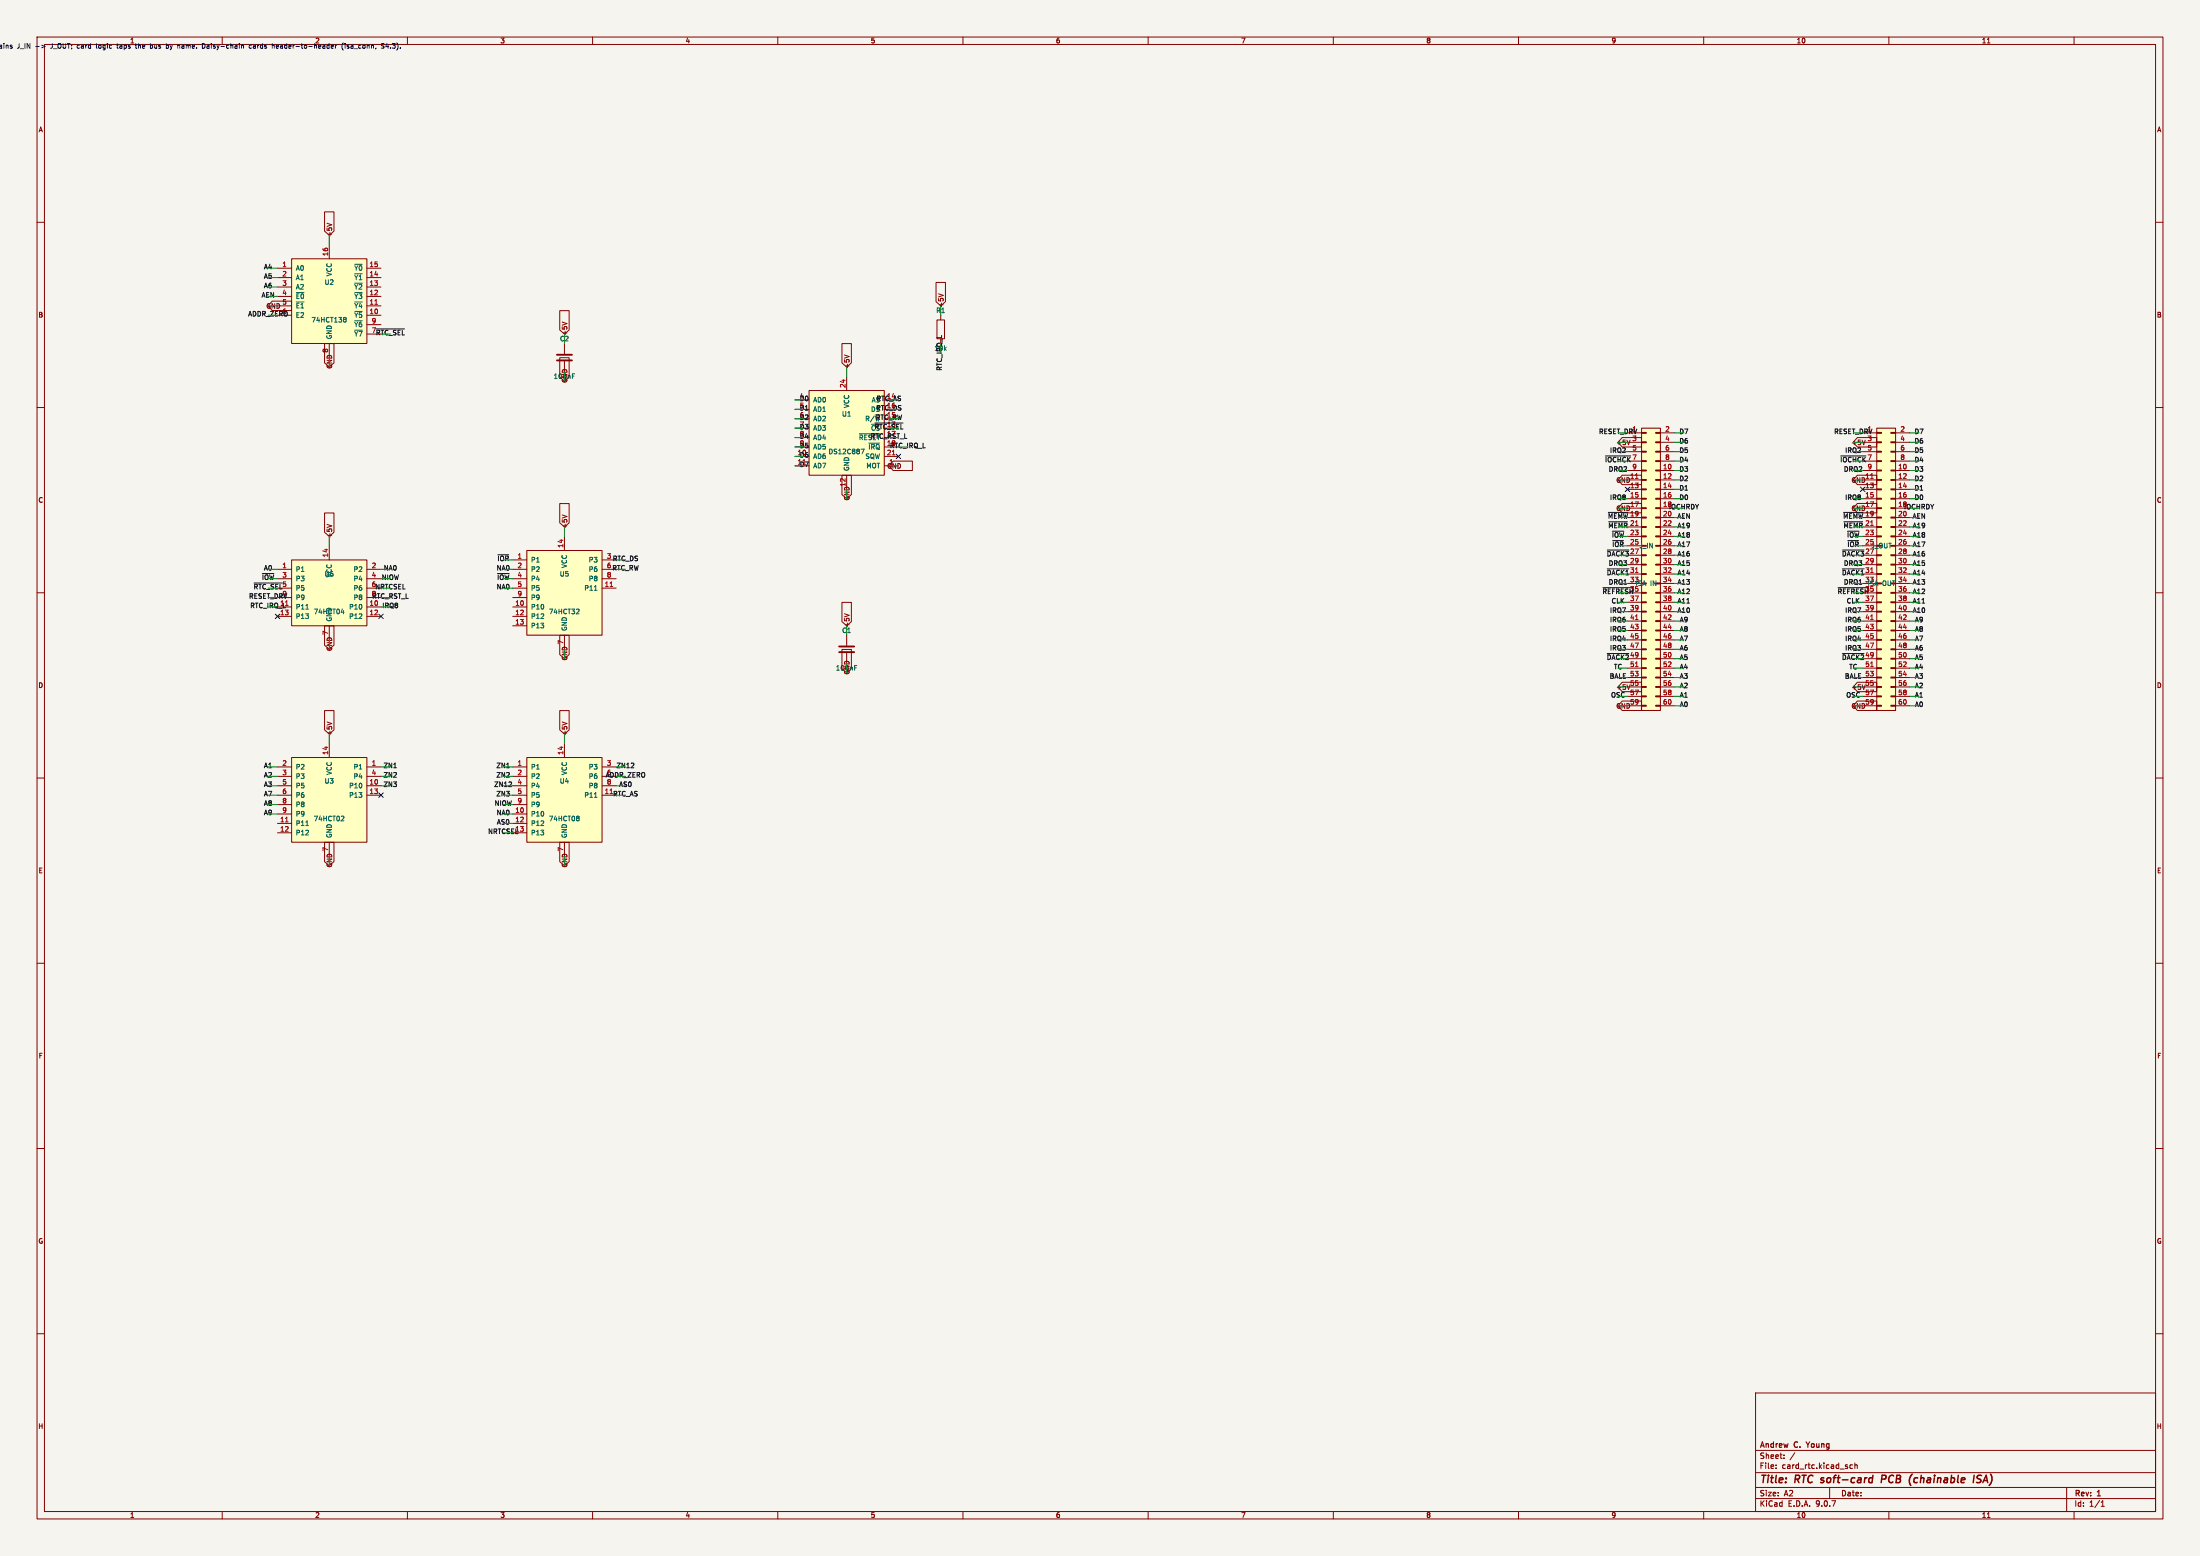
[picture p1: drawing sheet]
<svg xmlns="http://www.w3.org/2000/svg" width="594mm" height="420mm" viewBox="0 0 594 420" stroke-linecap="round" stroke-linejoin="round" font-family="sans-serif">
<path d="M0 0h594v420h-594z" fill="#f5f4ef" stroke="#f5f4ef" stroke-width=".27"/>
<g fill="none" stroke="#840000" stroke-width=".27">
<path d="M10 10h574v400h-574zM12 12h570v396h-570zM60 10v2M110 10v2M160 10v2M210 10v2M260 10v2M310 10v2M360 10v2M410 10v2M460 10v2M510 10v2"/>
<path d="M536.6 11.6h.7M560 10v2M10 60h2M582 60h2M152.4 92.7v2.8M152.4 97.5v2.8M253 86.4h2v5h-2zM254 85.1v1.3M10 110h2M582 110h2M10 160h2M228.6 171.5v2.7"/>
<path d="M228.6 176.3v2.8M582 160h2M10 210h2M582 210h2M10 260h2M582 260h2M10 310h2M582 310h2M10 360h2M474 376h108v32h-108zM582 360h2M474 397.5h108"/>
<path d="M474 391.5h108M479.5 396.2v.2M479.5 395.4v.2M481.7 393.5v.2M481.7 392.7v.2M484.6 392.1l-1.3 1.9M500.2 395.4h-.5l-.2 .3 .1 .6h.6M500.8 395.5l.6-.1 .1 1M500.8 394.9v1.5M60 408v2M110 408v2M160 408v2"/>
<path d="M210 408v2M260 408v2M310 408v2M360 408v2M410 408v2M460 408v2M474 404.5h108M474 401.5h108M494 401.5v3M510 408v2M536.6 409.6h.7M558 401.5v6.5"/>
<path d="M560 408v2M567.3 406.6h.9M567.3 405.5l.4-.4v1.5"/>
</g>
<path d="M505.7 398.2l-.3 2M508.9 398.2h-.7l-.3 2M509 399.1l-1 .1M517.2 398.9l-.4 .3-.1 .6 .2 .3 .5 .1M533 398.2l-.2 2M535 398.3l-.7-.1-.3 .2-.1 .6 .8 .3 .1 .5-.4 .4-.8-.1" fill="none" stroke="#840000" stroke-width=".4"/>
<path d="M487.6 389.2l.5 .8" fill="none" stroke="#840000" stroke-width=".3"/>
<path d="M150.4 95.8h4M150.4 97.3h4M226.6 174.5h4M226.6 176h4" fill="none" stroke="#840000" stroke-width=".51"/>
<path d="M154.5 101.5h.5M154.5 100.9h.7M230.7 179.6h.7M230.7 180.3h.5" fill="none" stroke="#006464" stroke-width=".27"/>
<path d="M142.2 148.6h20.4v22.9h-20.4z" fill="#ffffc2"/>
<g fill="none" stroke="#840000" stroke-width=".27">
<path d="M138.4 151.1h3.8M138.4 153.7h3.8M138.4 156.2h3.8M138.4 158.8h3.8M142.2 148.6h20.4v22.9h-20.4zM152.4 144.8v3.8M162.6 151.1h3.8M162.6 153.7h3.8M162.6 156.2h3.8M162.6 158.8h3.8M138.4 161.3h3.8M138.4 163.8h3.8"/>
<path d="M138.4 166.4h3.8M138.4 168.9h3.8M152.4 171.5v3.8"/>
</g>
<path d="M160.5 159.3h.7M156.1 164.4l.3 .3-.1 .3-.7 .7h.8" fill="none" stroke="#006464" stroke-width=".27"/>
<path d="M164.7 158.3h.7" fill="none" stroke="#a90000" stroke-width=".27"/>
<path d="M78.7 151.1h20.4v17.8h-20.4z" fill="#ffffc2"/>
<g fill="none" stroke="#840000" stroke-width=".27">
<path d="M74.9 153.7h3.8M74.9 156.2h3.8M74.9 158.8h3.8M78.7 151.1h20.4v17.8h-20.4zM88.9 147.3v3.8M99.1 153.7h3.8M99.1 156.2h3.8M99.1 158.8h3.8M74.9 161.3h3.8M74.9 163.8h3.8M74.9 166.4h3.8M88.9 168.9v3.8"/>
<path d="M99.1 161.3h3.8M99.1 163.8h3.8M99.1 166.4h3.8"/>
</g>
<path d="M82.6 164.4h.7M92.1 165.3h.8M92.7 164.8v.9" fill="none" stroke="#006464" stroke-width=".27"/>
<path d="M77.1 163.4h.7" fill="none" stroke="#a90000" stroke-width=".27"/>
<path d="M78.7 204.5h20.4v22.8h-20.4z" fill="#ffffc2"/>
<g fill="none" stroke="#840000" stroke-width=".27">
<path d="M74.9 207h3.8M74.9 209.6h3.8M74.9 212.1h3.8M74.9 214.6h3.8M74.9 217.2h3.8M74.9 219.7h3.8M78.7 204.5h20.4v22.8h-20.4zM88.9 200.7v3.8M99.1 207h3.8M99.1 209.6h3.8M99.1 212.1h3.8M99.1 214.6h3.8"/>
<path d="M74.9 222.3h3.8M74.9 224.8h3.8M88.9 227.3v3.8"/>
</g>
<path d="M82.6 222.8h.7M92.6 220.3l.3 .2-.1 .3-.7 .8h.8" fill="none" stroke="#006464" stroke-width=".27"/>
<path d="M77.1 221.8h.7" fill="none" stroke="#a90000" stroke-width=".27"/>
<path d="M443.2 115.6h5.1v76.2h-5.1z" fill="#ffffc2"/>
<g fill="none" stroke="#840000" stroke-width=".27">
<path d="M439.4 116.8h3.8M439.4 119.4h3.8M443.2 115.6h5.1v76.2h-5.1zM443.2 116.7h1.3v.3h-1.3zM443.2 119.3h1.3v.2h-1.3zM447 116.7h1.3v.3h-1.3zM447 119.3h1.3v.2h-1.3zM448.3 116.8h3.8M448.3 119.4h3.8M439.4 121.9h3.8M439.4 124.5h3.8M439.4 127h3.8"/>
<path d="M439.4 129.5h3.8M439.4 132.1h3.8M439.4 134.6h3.8M439.4 137.2h3.8M439.4 139.7h3.8M443.2 121.8h1.3v.2h-1.3zM443.2 124.3h1.3v.3h-1.3zM443.2 126.9h1.3v.2h-1.3zM443.2 129.4h1.3v.3h-1.3zM443.2 132h1.3v.2h-1.3zM443.2 134.5h1.3v.2h-1.3zM443.2 137h1.3v.3h-1.3z"/>
<path d="M443.2 139.6h1.3v.2h-1.3zM447 121.8h1.3v.2h-1.3zM447 124.3h1.3v.3h-1.3zM447 126.9h1.3v.2h-1.3zM447 129.4h1.3v.3h-1.3zM447 132h1.3v.2h-1.3zM447 134.5h1.3v.2h-1.3zM447 137h1.3v.3h-1.3zM447 139.6h1.3v.2h-1.3zM448.3 121.9h3.8M448.3 124.5h3.8M448.3 127h3.8"/>
<path d="M448.3 129.5h3.8M448.3 132.1h3.8M448.3 134.6h3.8M448.3 137.2h3.8M448.3 139.7h3.8M439.4 142.2h3.8M439.4 144.8h3.8M439.4 147.3h3.8M439.4 149.9h3.8M439.4 152.4h3.8M439.4 154.9h3.8M439.4 157.5h3.8"/>
<path d="M443.2 142.1h1.3v.3h-1.3zM443.2 144.7h1.3v.2h-1.3zM443.2 149.7h1.3v.3h-1.3zM443.2 152.3h1.3v.2h-1.3zM443.2 154.8h1.3v.3h-1.3zM443.2 159.9h1.3v.2h-1.3zM447 142.1h1.3v.3h-1.3zM447 144.7h1.3v.2h-1.3zM447 147.2h1.3v.2h-1.3zM447 149.7h1.3v.3h-1.3zM447 152.3h1.3v.2h-1.3zM447 154.8h1.3v.3h-1.3z"/>
<path d="M447 157.4h1.3v.2h-1.3zM447 159.9h1.3v.2h-1.3zM448.3 142.2h3.8M448.3 144.8h3.8M448.3 147.3h3.8M448.3 149.9h3.8M448.3 152.4h3.8M448.3 154.9h3.8M448.3 157.5h3.8M439.4 160h3.8M439.4 162.6h3.8M439.4 165.1h3.8"/>
<path d="M439.4 167.6h3.8M439.4 170.2h3.8M439.4 172.7h3.8M439.4 175.3h3.8M439.4 177.8h3.8M443.2 162.4h1.3v.3h-1.3zM443.2 165h1.3v.2h-1.3zM443.2 167.5h1.3v.3h-1.3zM443.2 170.1h1.3v.2h-1.3zM443.2 172.6h1.3v.2h-1.3zM443.2 175.1h1.3v.3h-1.3zM443.2 177.7h1.3v.2h-1.3z"/>
<path d="M447 162.4h1.3v.3h-1.3zM447 165h1.3v.2h-1.3zM447 167.5h1.3v.3h-1.3zM447 170.1h1.3v.2h-1.3zM447 172.6h1.3v.2h-1.3zM447 175.1h1.3v.3h-1.3zM447 177.7h1.3v.2h-1.3zM448.3 160h3.8M448.3 162.6h3.8M448.3 165.1h3.8M448.3 167.6h3.8M448.3 170.2h3.8"/>
<path d="M448.3 172.7h3.8M448.3 175.3h3.8M448.3 177.8h3.8M439.4 180.3h3.8M439.4 182.9h3.8M439.4 185.4h3.8M439.4 188h3.8M439.4 190.5h3.8M443.2 180.2h1.3v.3h-1.3zM443.2 182.8h1.3v.2h-1.3zM443.2 185.3h1.3v.2h-1.3zM443.2 187.8h1.3v.3h-1.3z"/>
<path d="M443.2 190.4h1.3v.2h-1.3zM447 180.2h1.3v.3h-1.3zM447 182.8h1.3v.2h-1.3zM447 185.3h1.3v.2h-1.3zM447 187.8h1.3v.3h-1.3zM447 190.4h1.3v.2h-1.3zM448.3 180.3h3.8M448.3 182.9h3.8M448.3 185.4h3.8M448.3 188h3.8M448.3 190.5h3.8"/>
</g>
<path d="M441.6 129.1h.7M441.6 141.8h.7M441.6 167.2h.7M441.6 179.9h.7" fill="none" stroke="#a90000" stroke-width=".27"/>
<path d="M142.2 204.5h20.4v22.8h-20.4z" fill="#ffffc2"/>
<g fill="none" stroke="#840000" stroke-width=".27">
<path d="M138.4 207h3.8M138.4 209.6h3.8M138.4 212.1h3.8M138.4 214.6h3.8M138.4 217.2h3.8M138.4 219.7h3.8M142.2 204.5h20.4v22.8h-20.4zM152.4 200.7v3.8M162.6 207h3.8M162.6 209.6h3.8M162.6 212.1h3.8M162.6 214.6h3.8"/>
<path d="M138.4 222.3h3.8M138.4 224.8h3.8M152.4 227.3v3.8"/>
</g>
<path d="M160.5 215.2h.7M156.1 220.3l.3 .2-.3 .3 .3 .5-.3 .3" fill="none" stroke="#006464" stroke-width=".27"/>
<path d="M164.7 214.2h.7" fill="none" stroke="#a90000" stroke-width=".27"/>
<path d="M506.7 115.6h5.1v76.2h-5.1z" fill="#ffffc2"/>
<g fill="none" stroke="#840000" stroke-width=".27">
<path d="M502.9 116.8h3.8M502.9 119.4h3.8M506.7 115.6h5.1v76.2h-5.1zM506.7 116.7h1.3v.3h-1.3zM506.7 119.3h1.3v.2h-1.3zM510.5 116.7h1.3v.3h-1.3zM510.5 119.3h1.3v.2h-1.3zM511.8 116.8h3.8M511.8 119.4h3.8M502.9 121.9h3.8M502.9 124.5h3.8M502.9 127h3.8"/>
<path d="M502.9 129.5h3.8M502.9 132.1h3.8M502.9 134.6h3.8M502.9 137.2h3.8M502.9 139.7h3.8M506.7 121.8h1.3v.2h-1.3zM506.7 124.3h1.3v.3h-1.3zM506.7 126.9h1.3v.2h-1.3zM506.7 129.4h1.3v.3h-1.3zM506.7 132h1.3v.2h-1.3zM506.7 134.5h1.3v.2h-1.3zM506.7 137h1.3v.3h-1.3z"/>
<path d="M506.7 139.6h1.3v.2h-1.3zM510.5 121.8h1.3v.2h-1.3zM510.5 124.3h1.3v.3h-1.3zM510.5 126.9h1.3v.2h-1.3zM510.5 129.4h1.3v.3h-1.3zM510.5 132h1.3v.2h-1.3zM510.5 134.5h1.3v.2h-1.3zM510.5 137h1.3v.3h-1.3zM510.5 139.6h1.3v.2h-1.3zM511.8 121.9h3.8M511.8 124.5h3.8M511.8 127h3.8"/>
<path d="M511.8 129.5h3.8M511.8 132.1h3.8M511.8 134.6h3.8M511.8 137.2h3.8M511.8 139.7h3.8M502.9 142.2h3.8M502.9 144.8h3.8M502.9 147.3h3.8M502.9 149.9h3.8M502.9 152.4h3.8M502.9 154.9h3.8M502.9 157.5h3.8"/>
<path d="M506.7 142.1h1.3v.3h-1.3zM506.7 144.7h1.3v.2h-1.3zM506.7 149.7h1.3v.3h-1.3zM506.7 152.3h1.3v.2h-1.3zM506.7 154.8h1.3v.3h-1.3zM506.7 157.4h1.3v.2h-1.3zM506.7 159.9h1.3v.2h-1.3zM510.5 142.1h1.3v.3h-1.3zM510.5 144.7h1.3v.2h-1.3zM510.5 147.2h1.3v.2h-1.3zM510.5 149.7h1.3v.3h-1.3zM510.5 152.3h1.3v.2h-1.3z"/>
<path d="M510.5 154.8h1.3v.3h-1.3zM510.5 159.9h1.3v.2h-1.3zM511.8 142.2h3.8M511.8 144.8h3.8M511.8 147.3h3.8M511.8 149.9h3.8M511.8 152.4h3.8M511.8 154.9h3.8M511.8 157.5h3.8M502.9 160h3.8M502.9 162.6h3.8M502.9 165.1h3.8"/>
<path d="M502.9 167.6h3.8M502.9 170.2h3.8M502.9 172.7h3.8M502.9 175.3h3.8M502.9 177.8h3.8M506.7 162.4h1.3v.3h-1.3zM506.7 165h1.3v.2h-1.3zM506.7 167.5h1.3v.3h-1.3zM506.7 170.1h1.3v.2h-1.3zM506.7 172.6h1.3v.2h-1.3zM506.7 175.1h1.3v.3h-1.3zM506.7 177.7h1.3v.2h-1.3z"/>
<path d="M510.5 162.4h1.3v.3h-1.3zM510.5 165h1.3v.2h-1.3zM510.5 167.5h1.3v.3h-1.3zM510.5 170.1h1.3v.2h-1.3zM510.5 172.6h1.3v.2h-1.3zM510.5 175.1h1.3v.3h-1.3zM510.5 177.7h1.3v.2h-1.3zM511.8 160h3.8M511.8 162.6h3.8M511.8 165.1h3.8M511.8 167.6h3.8M511.8 170.2h3.8"/>
<path d="M511.8 172.7h3.8M511.8 175.3h3.8M511.8 177.8h3.8M502.9 180.3h3.8M502.9 182.9h3.8M502.9 185.4h3.8M502.9 188h3.8M502.9 190.5h3.8M506.7 180.2h1.3v.3h-1.3zM506.7 182.8h1.3v.2h-1.3zM506.7 185.3h1.3v.2h-1.3zM506.7 187.8h1.3v.3h-1.3z"/>
<path d="M506.7 190.4h1.3v.2h-1.3zM510.5 180.2h1.3v.3h-1.3zM510.5 182.8h1.3v.2h-1.3zM510.5 185.3h1.3v.2h-1.3zM510.5 187.8h1.3v.3h-1.3zM510.5 190.4h1.3v.2h-1.3zM511.8 180.3h3.8M511.8 182.9h3.8M511.8 185.4h3.8M511.8 188h3.8M511.8 190.5h3.8"/>
</g>
<path d="M505.1 129.1h.7M505.1 141.8h.7M505.1 167.2h.7M505.1 179.9h.7" fill="none" stroke="#a90000" stroke-width=".27"/>
<path d="M218.4 105.4h20.4v22.9h-20.4z" fill="#ffffc2"/>
<g fill="none" stroke="#840000" stroke-width=".27">
<path d="M214.6 108h3.8M214.6 110.5h3.8M214.6 113h3.8M214.6 115.6h3.8M214.6 118.1h3.8M218.4 105.4h20.4v22.9h-20.4zM228.6 101.6v3.8M238.8 108h3.8M238.8 110.5h3.8M238.8 113h3.8M238.8 115.6h3.8M238.8 118.1h3.8"/>
<path d="M214.6 120.7h3.8M214.6 123.2h3.8M214.6 125.7h3.8M228.6 128.3v3.8M238.8 120.7h3.8M238.8 123.2h3.8M238.8 125.7h3.8"/>
</g>
<path d="M232 117.1h5.5M234.6 119.6h2.9M232.5 121.2h.8l-.5 1.3" fill="none" stroke="#006464" stroke-width=".27"/>
<path d="M240.9 122.8h.7" fill="none" stroke="#a90000" stroke-width=".27"/>
<path d="M78.7 69.9h20.4v22.8h-20.4z" fill="#ffffc2"/>
<g fill="none" stroke="#840000" stroke-width=".27">
<path d="M87.6 57.2h2.6v5.2l-1.3 1.1-1.3-1.1zM74.9 72.4h3.8M74.9 74.9h3.8M74.9 77.5h3.8M78.7 69.9h20.4v22.8h-20.4zM88.3 60.3l1.3 .4M88.9 66v3.9M99.1 72.4h3.8M99.1 74.9h3.8M99.1 77.5h3.8M252.7 76.2h2.6v5.2l-1.3 1.2-1.3-1.2zM253.4 79.3l1.3 .4"/>
<path d="M73.5 81.3h5.2v2.5h-5.2l-1.1-1.2zM74.9 80h3.8M74.9 82.6h3.8M74.9 85.1h3.8M87.6 92.7h2.6v5.2l-1.3 1.2-1.3-1.2zM88.9 92.7v3.8M99.1 80h3.8M99.1 82.6h3.8M99.1 85.1h3.8M99.1 87.6h3.8M99.1 90.2h3.8M151.1 96.6h2.6v5.2l-1.3 1.1-1.3-1.1z"/>
<path d="M151.1 83.9h2.6v5.2l-1.3 1.1-1.3-1.1zM151.8 86.9l1.3 .5M227.3 92.7h2.6v5.2l-1.3 1.2-1.3-1.2zM228 95.8l1.3 .4M438 118.1h5.2v2.6h-5.2l-1.1-1.3zM440.1 118.8l-.4 1.3M501.5 118.1h5.2v2.6h-5.2l-1.1-1.3zM503.6 118.8l-.4 1.3M87.6 138.5h2.6v5.2l-1.3 1.1-1.3-1.1zM151.1 135.9h2.6v5.2l-1.3 1.1-1.3-1.1zM151.8 139l1.3 .4M227.3 128.3h2.6v5.2l-1.3 1.1-1.3-1.1z"/>
<path d="M241.1 124.5h5.2v2.5h-5.2l-1.1-1.3zM438 128.3h5.2v2.5h-5.2l-1.1-1.3zM438 135.9h5.2v2.5h-5.2l-1.1-1.2zM501.5 135.9h5.2v2.5h-5.2l-1.1-1.2zM501.5 128.3h5.2v2.5h-5.2l-1.1-1.3zM88.3 141.5l1.3 .5M87.6 168.9h2.6v5.2l-1.3 1.2-1.3-1.2zM151.1 171.5h2.6v5.2l-1.3 1.1-1.3-1.1zM227.3 162.6h2.6v5.2l-1.3 1.1-1.3-1.1zM227.3 175.3h2.6v5.2l-1.3 1.1-1.3-1.1zM228 165.7l1.3 .4M87.6 191.8h2.6v5.2l-1.3 1.1-1.3-1.1z"/>
<path d="M88.3 194.9l1.3 .4M151.1 191.8h2.6v5.2l-1.3 1.1-1.3-1.1zM151.8 194.9l1.3 .4M438 184.1h5.2v2.6h-5.2l-1.1-1.3zM438 189.2h5.2v2.6h-5.2l-1.1-1.3zM440.1 184.8l-.4 1.3M501.5 189.2h5.2v2.6h-5.2l-1.1-1.3zM501.5 184.1h5.2v2.6h-5.2l-1.1-1.3zM503.6 184.8l-.4 1.3M87.6 227.4h2.6v5.2l-1.3 1.1-1.3-1.1zM151.1 227.4h2.6v5.2l-1.3 1.1-1.3-1.1z"/>
</g>
<path d="M80 79h2.1M95.8 71.3h2M93 85.7l.5 .2-.3 .3M93 86.2h.2M93.2 86.2l.3 .5-.5 .2" fill="none" stroke="#006464" stroke-width=".27"/>
<path d="M101.2 82.1h.7" fill="none" stroke="#a90000" stroke-width=".27"/>
<g fill="none" stroke="#0f0f0f" stroke-width=".27">
<path d="M101.6 88.8h7.6M236.2 114.2h7.6M433.5 123.1h6.8M434.3 138.3h5.2M497 123.1h6.8M497.8 138.3h5.2M68.6 157.4h7.6M70.8 154.8h3.2M134.3 154.8h3.2M134.4 149.7h3M432.8 158.6h8.2M434 148.5h5.8"/>
<path d="M434 153.5h5.8M434.3 140.8h5.1M435.3 143.4h3.1M435.4 145.9h3M496.3 158.6h8.2M497.5 148.5h5.8M497.5 153.5h5.8M497.8 140.8h5.1M498.8 143.4h3.1M498.9 145.9h3M434 176.4h5.8M497.5 176.4h5.8"/>
</g>
<g fill="none" stroke="#009600" stroke-width=".27">
<path d="M72.4 77.5h2.5M72.4 74.9h2.5M72.4 72.4h2.5M88.9 63.5v2.5M72.4 80h2.5M152.4 90.2v2.5M228.6 99.1v2.5M254 82.6v2.5M214.6 113h2.6M214.6 110.5h2.6M214.6 115.6h2.6M214.6 118.1h2.6"/>
<path d="M214.6 108h2.6M452.1 119.4h2.6M452.1 116.8h2.6M515.6 119.4h2.6M515.6 116.8h2.6M214.6 120.7h2.6M214.6 123.2h2.6M214.6 125.7h2.6M436.9 134.6h2.5M436.9 121.9h2.5M452.1 127h2.6M452.1 134.6h2.6"/>
<path d="M452.1 121.9h2.6M452.1 139.7h2.6M452.1 132.1h2.6M452.1 129.5h2.6M452.1 124.5h2.6M500.4 134.6h2.5M500.4 121.9h2.5M515.6 127h2.6M515.6 134.6h2.6M515.6 121.9h2.6M515.6 139.7h2.6M515.6 132.1h2.6"/>
<path d="M515.6 129.5h2.6M515.6 124.5h2.6M72.4 153.7h2.5M88.9 144.8v2.5M102.9 153.7h2.5M135.9 153.7h2.5M135.9 158.8h2.5M152.4 142.2v2.6M452.1 142.2h2.6M452.1 144.8h2.6M452.1 157.5h2.6M452.1 154.9h2.6"/>
<path d="M452.1 152.4h2.6M452.1 149.9h2.6M452.1 147.3h2.6M515.6 142.2h2.6M515.6 144.8h2.6M515.6 157.5h2.6M515.6 154.9h2.6M515.6 152.4h2.6M515.6 149.9h2.6M515.6 147.3h2.6M228.6 168.9v2.6M436.9 175.3h2.5"/>
<path d="M436.9 172.7h2.5M436.9 170.2h2.5M436.9 167.6h2.5M436.9 165.1h2.5M436.9 162.6h2.5M452.1 175.3h2.6M452.1 172.7h2.6M452.1 170.2h2.6M452.1 167.6h2.6M452.1 165.1h2.6M452.1 162.6h2.6M452.1 160h2.6"/>
<path d="M452.1 177.8h2.6M500.4 175.3h2.5M500.4 172.7h2.5M500.4 170.2h2.5M500.4 167.6h2.5M500.4 165.1h2.5M500.4 162.6h2.5M515.6 175.3h2.6M515.6 172.7h2.6M515.6 170.2h2.6M515.6 167.6h2.6M515.6 165.1h2.6"/>
<path d="M515.6 162.6h2.6M515.6 160h2.6M515.6 177.8h2.6M88.9 198.1v2.6M152.4 198.1v2.6M436.9 180.3h2.5M436.9 188h2.5M452.1 180.3h2.6M452.1 188h2.6M452.1 190.5h2.6M452.1 182.9h2.6M452.1 185.4h2.6"/>
<path d="M500.4 180.3h2.5M500.4 188h2.5M515.6 180.3h2.6M515.6 188h2.6M515.6 190.5h2.6M515.6 182.9h2.6M515.6 185.4h2.6M72.4 219.7h2.5M72.4 217.2h2.5M72.4 214.6h2.5M72.4 207h2.5M72.4 209.6h2.5"/>
<path d="M72.4 212.1h2.5M135.9 219.7h2.5M135.9 214.6h2.5M135.9 207h2.5M135.9 209.6h2.5M135.9 212.1h2.5M166.4 212.1h2.5M135.9 222.3h2.5"/>
</g>
<path d="M242 122.6l1.2 1.2M243.2 122.6l-1.2 1.2M438.8 131.5l1.2 1.2M440 131.5l-1.2 1.2M502.3 131.5l1.2 1.2M503.5 131.5l-1.2 1.2M74.3 165.8l1.2 1.2M75.5 165.8l-1.2 1.2M102.3 165.8l1.2 1.2M103.5 165.8l-1.2 1.2M102.3 214l1.2 1.2M103.5 214l-1.2 1.2" fill="none" stroke="#000084" stroke-width=".27"/>
<g fill="none" stroke="#0000c2" stroke-width=".27">
<path d="M5.1 12.8l-.4 .2M9.6 12.5h1M14.1 11.8v1l-.5 .2M27.2 12.2h-.3l-.3 .2 .1 .5 .5 .1M31.5 12.2h.5M31.8 13h.2M32.4 12.2h.3l.2 .2M32.9 12.5l-.6 .2 .2 .3h.4M37.4 12.3l.5-.1v.8M37.4 11.8v1.2M41.8 12.2v.8l.5-.1M42.3 12.2v.8"/>
<path d="M46.5 12.2l-.3 .8M55.9 13h.6M55.9 12.2h.5l.1 .8M56.5 12.5l-.6 .1M57.1 11.8v.1M67.9 12.2h-.4l-.2 .2 .1 .6h.5M68.4 12.2h.5l.1 .8M69 12.5l-.6 .2 .1 .3h.5M69.6 12.2v.8M69.9 12.2l-.3 .2M75.7 12.2h.4l.2 .2M76.3 12.5l-.6 .2 .2 .3h.4"/>
<path d="M92.7 11.6a1.46 1.46 0 0 0 0 1.9M93.2 11.8v.1M93.2 12.2v.8M94.2 12.2l-.5 .2 .5 .3v.3h-.5M94.8 12.2h.5M95.3 12.5l-.6 .2 .2 .3h.4M104.5 11.7l-.3 .9h.8M104.8 12.2v.8M105.4 12.9v.1M105.9 12.9l.6 .1M105.9 11.8h.8"/>
</g>
<g font-size="2.8" fill="#840000">
<text x="475" y="400.9">Title:</text>
<text x="484.7" y="400.9">RTC soft-card</text>
<text x="509.6" y="400.9">PCB</text>
<text x="517.9" y="400.9">(chainable</text>
<text x="536.1" y="400.9">ISA)</text>
</g>
<g font-size="2.1" fill="#840000">
<text x="475" y="394">Sheet:</text>
<text x="475" y="391.2">Andrew</text>
<text x="484.5" y="391.2">C.</text>
<text x="488.5" y="391.2">Young</text>
<text x="475" y="396.7">File:</text>
<text x="481.1" y="396.7">card_rtc.kicad_sch</text>
<text x="475" y="406.9">KiCad</text>
<text x="475" y="404.1">Size:</text>
<text x="481.7" y="404.1">A2</text>
<text x="482.7" y="406.9">E.D.A.</text>
<text x="490.3" y="406.9">9.0.7</text>
<text x="497" y="404.1">Date:</text>
<text x="560" y="404.3">Rev:</text>
<text x="560" y="406.9">Id:</text>
<text x="564.1" y="406.9">1/1</text>
<text x="566.4" y="404.3">1</text>
</g>
<g font-size="1.8" fill="#0000c2">
<text x="35" y="11.9">1</text>
<text x="85" y="11.9">2</text>
<text x="-.8" y="13.3">hains</text>
<text x="5.6" y="13.3">J_IN</text>
<text x="10.7" y="13.3">-&gt;</text>
<text x="15" y="13.3">J_OUT;</text>
<text x="22.3" y="13.3">card</text>
<text x="27.7" y="13.3">logic</text>
<text x="33.5" y="13.3">taps</text>
<text x="38.7" y="13.3">the</text>
<text x="42.8" y="13.3">bus</text>
<text x="47.3" y="13.3">by</text>
<text x="50.6" y="13.3">name.</text>
<text x="57.5" y="13.3">Daisy-chain</text>
<text x="70.4" y="13.3">cards</text>
<text x="76.8" y="13.3">header-to-header</text>
<text x="95.8" y="13.3">(isa_conn,</text>
<text x="106.7" y="13.3">S4.3).</text>
</g>
<g font-size="1.8" fill="#840000">
<text x="135" y="11.9">3</text>
<text x="185" y="11.9">4</text>
<text x="235" y="11.9">5</text>
<text x="285" y="11.9">6</text>
<text x="335" y="11.9">7</text>
<text x="385" y="11.9">8</text>
<text x="435" y="11.9">9</text>
<text x="485" y="11.9">10</text>
<text x="535" y="11.9">11</text>
<text x="10.3" y="35.9">A</text>
<text x="582.3" y="35.9">A</text>
<text x="89.9" y="64.1" transform="rotate(-90 89.9 64.1)">+5V</text>
<text x="255" y="83.2" transform="rotate(-90 255 83.2)">+5V</text>
<text x="10.3" y="85.9">B</text>
<text x="582.3" y="85.9">B</text>
<text x="153.4" y="90.8" transform="rotate(-90 153.4 90.8)">+5V</text>
<text x="229.6" y="99.7" transform="rotate(-90 229.6 99.7)">+5V</text>
<text x="240" y="125.5">1</text>
<text x="228.3" y="131.5" transform="rotate(-90 228.3 131.5)">12</text>
<text x="440" y="129.3">11</text>
<text x="440" y="131.8">13</text>
<text x="503.5" y="129.3">11</text>
<text x="503.5" y="131.8">13</text>
<text x="10.3" y="135.9">C</text>
<text x="440" y="136.9">17</text>
<text x="503.5" y="136.9">17</text>
<text x="582.3" y="135.9">C</text>
<text x="153.4" y="142.8" transform="rotate(-90 153.4 142.8)">+5V</text>
<text x="440" y="139.4">19</text>
<text x="503.5" y="139.4">19</text>
<text x="89.9" y="145.4" transform="rotate(-90 89.9 145.4)">+5V</text>
<text x="229.6" y="169.5" transform="rotate(-90 229.6 169.5)">+5V</text>
<text x="10.3" y="185.9">D</text>
<text x="582.3" y="185.9">D</text>
<text x="440" y="190.2">59</text>
<text x="503.5" y="190.2">59</text>
<text x="89.9" y="198.7" transform="rotate(-90 89.9 198.7)">+5V</text>
<text x="153.4" y="198.7" transform="rotate(-90 153.4 198.7)">+5V</text>
<text x="10.3" y="235.9">E</text>
<text x="582.3" y="235.9">E</text>
<text x="10.3" y="285.9">F</text>
<text x="582.3" y="285.9">F</text>
<text x="10.3" y="335.9">G</text>
<text x="582.3" y="335.9">G</text>
<text x="10.2" y="385.9">H</text>
<text x="582.2" y="385.9">H</text>
<text x="35" y="409.9">1</text>
<text x="85" y="409.9">2</text>
<text x="135" y="409.9">3</text>
<text x="185" y="409.9">4</text>
<text x="235" y="409.9">5</text>
<text x="285" y="409.9">6</text>
<text x="335" y="409.9">7</text>
<text x="385" y="409.9">8</text>
<text x="435" y="409.9">9</text>
<text x="485" y="409.9">10</text>
<text x="535" y="409.9">11</text>
</g>
<g font-size="1.8" fill="#a90000">
<text x="88.6" y="69.3" transform="rotate(-90 88.6 69.3)">16</text>
<text x="76.1" y="72.1">1</text>
<text x="76.1" y="74.7">2</text>
<text x="76.1" y="77.2">3</text>
<text x="99.7" y="72.1">15</text>
<text x="99.7" y="74.7">14</text>
<text x="99.7" y="77.2">13</text>
<text x="76.1" y="79.8">4</text>
<text x="76.1" y="82.3">5</text>
<text x="99.7" y="79.8">12</text>
<text x="99.7" y="82.3">11</text>
<text x="99.7" y="84.8">10</text>
<text x="100.3" y="87.4">9</text>
<text x="88.6" y="95.3" transform="rotate(-90 88.6 95.3)">8</text>
<text x="228.3" y="104.8" transform="rotate(-90 228.3 104.8)">24</text>
<text x="440.6" y="119.1">3</text>
<text x="449.5" y="116.6">2</text>
<text x="449.5" y="119.1">4</text>
<text x="504.1" y="119.1">3</text>
<text x="513" y="116.6">2</text>
<text x="513" y="119.1">4</text>
<text x="239.4" y="122.9">21</text>
<text x="440.6" y="121.7">5</text>
<text x="440.6" y="124.2">7</text>
<text x="449.5" y="121.7">6</text>
<text x="449.5" y="124.2">8</text>
<text x="504.1" y="121.7">5</text>
<text x="504.1" y="124.2">7</text>
<text x="513" y="121.7">6</text>
<text x="513" y="124.2">8</text>
<text x="440.6" y="126.7">9</text>
<text x="448.9" y="126.7">10</text>
<text x="448.9" y="129.3">12</text>
<text x="448.9" y="131.8">14</text>
<text x="504.1" y="126.7">9</text>
<text x="512.4" y="126.7">10</text>
<text x="512.4" y="129.3">12</text>
<text x="512.4" y="131.8">14</text>
<text x="440" y="134.4">15</text>
<text x="448.9" y="134.4">16</text>
<text x="503.5" y="134.4">15</text>
<text x="512.4" y="134.4">16</text>
<text x="440" y="142">21</text>
<text x="448.9" y="139.4">20</text>
<text x="448.9" y="142">22</text>
<text x="503.5" y="142">21</text>
<text x="512.4" y="139.4">20</text>
<text x="512.4" y="142">22</text>
<text x="152.1" y="148" transform="rotate(-90 152.1 148)">14</text>
<text x="440" y="144.5">23</text>
<text x="440" y="147.1">25</text>
<text x="448.9" y="144.5">24</text>
<text x="448.9" y="147.1">26</text>
<text x="448.9" y="149.6">28</text>
<text x="503.5" y="144.5">23</text>
<text x="512.4" y="144.5">24</text>
<text x="512.4" y="147.1">26</text>
<text x="512.4" y="149.6">28</text>
<text x="76.1" y="153.4">1</text>
<text x="76.1" y="156">3</text>
<text x="88.6" y="150.5" transform="rotate(-90 88.6 150.5)">14</text>
<text x="100.3" y="153.4">2</text>
<text x="100.3" y="156">4</text>
<text x="139.6" y="150.9">1</text>
<text x="139.6" y="153.4">2</text>
<text x="139.6" y="156">4</text>
<text x="163.8" y="150.9">3</text>
<text x="163.8" y="153.4">6</text>
<text x="163.8" y="156">8</text>
<text x="440" y="152.1">29</text>
<text x="440" y="154.7">31</text>
<text x="448.9" y="152.1">30</text>
<text x="448.9" y="154.7">32</text>
<text x="503.5" y="152.1">29</text>
<text x="503.5" y="154.7">31</text>
<text x="512.4" y="152.1">30</text>
<text x="512.4" y="154.7">32</text>
<text x="139.6" y="158.5">5</text>
<text x="139.6" y="161">9</text>
<text x="163.2" y="158.5">11</text>
<text x="448.9" y="157.2">34</text>
<text x="448.9" y="159.8">36</text>
<text x="512.4" y="157.2">34</text>
<text x="512.4" y="159.8">36</text>
<text x="75.5" y="166.1">13</text>
<text x="99.7" y="163.6">10</text>
<text x="99.7" y="166.1">12</text>
<text x="139" y="163.6">10</text>
<text x="139" y="166.1">12</text>
<text x="440" y="162.3">37</text>
<text x="440" y="164.8">39</text>
<text x="440" y="167.4">41</text>
<text x="448.9" y="162.3">38</text>
<text x="448.9" y="164.8">40</text>
<text x="448.9" y="167.4">42</text>
<text x="503.5" y="162.3">37</text>
<text x="503.5" y="164.8">39</text>
<text x="503.5" y="167.4">41</text>
<text x="512.4" y="162.3">38</text>
<text x="512.4" y="164.8">40</text>
<text x="512.4" y="167.4">42</text>
<text x="88.6" y="171.5" transform="rotate(-90 88.6 171.5)">7</text>
<text x="139" y="168.7">13</text>
<text x="440" y="169.9">43</text>
<text x="440" y="172.5">45</text>
<text x="448.9" y="169.9">44</text>
<text x="448.9" y="172.5">46</text>
<text x="503.5" y="169.9">43</text>
<text x="503.5" y="172.5">45</text>
<text x="512.4" y="169.9">44</text>
<text x="512.4" y="172.5">46</text>
<text x="152.1" y="174.1" transform="rotate(-90 152.1 174.1)">7</text>
<text x="440" y="175">47</text>
<text x="448.9" y="175">48</text>
<text x="448.9" y="177.5">50</text>
<text x="503.5" y="175">47</text>
<text x="512.4" y="175">48</text>
<text x="512.4" y="177.5">50</text>
<text x="440" y="180.1">51</text>
<text x="440" y="182.6">53</text>
<text x="440" y="185.2">55</text>
<text x="448.9" y="180.1">52</text>
<text x="448.9" y="182.6">54</text>
<text x="448.9" y="185.2">56</text>
<text x="503.5" y="180.1">51</text>
<text x="503.5" y="182.6">53</text>
<text x="503.5" y="185.2">55</text>
<text x="512.4" y="180.1">52</text>
<text x="512.4" y="182.6">54</text>
<text x="512.4" y="185.2">56</text>
<text x="440" y="187.7">57</text>
<text x="448.9" y="187.7">58</text>
<text x="448.9" y="190.2">60</text>
<text x="503.5" y="187.7">57</text>
<text x="512.4" y="187.7">58</text>
<text x="512.4" y="190.2">60</text>
<text x="88.6" y="203.9" transform="rotate(-90 88.6 203.9)">14</text>
<text x="152.1" y="203.9" transform="rotate(-90 152.1 203.9)">14</text>
<text x="76.1" y="206.8">2</text>
<text x="76.1" y="209.3">3</text>
<text x="100.3" y="206.8">1</text>
<text x="100.3" y="209.3">4</text>
<text x="139.6" y="206.8">1</text>
<text x="139.6" y="209.3">2</text>
<text x="163.8" y="206.8">3</text>
<text x="76.1" y="211.8">5</text>
<text x="76.1" y="214.4">6</text>
<text x="99.7" y="211.8">10</text>
<text x="99.7" y="214.4">13</text>
<text x="139.6" y="211.8">4</text>
<text x="139.6" y="214.4">5</text>
<text x="163.2" y="214.4">11</text>
<text x="163.8" y="211.8">8</text>
<text x="75.5" y="222">11</text>
<text x="76.1" y="216.9">8</text>
<text x="76.1" y="219.5">9</text>
<text x="139" y="219.5">10</text>
<text x="139" y="222">12</text>
<text x="139.6" y="216.9">9</text>
<text x="75.5" y="224.5">12</text>
<text x="88.6" y="229.9" transform="rotate(-90 88.6 229.9)">7</text>
<text x="152.1" y="229.9" transform="rotate(-90 152.1 229.9)">7</text>
</g>
<g font-size="1.8" fill="#0f0f0f">
<text x="71.1" y="72.9">A4</text>
<text x="71.1" y="75.4">A5</text>
<text x="71.1" y="78">A6</text>
<text x="70.5" y="80.5">AEN</text>
<text x="76.1" y="84.8">6</text>
<text x="100.3" y="89.9">7</text>
<text x="252.2" y="94.8">10k</text>
<text x="215.8" y="107.7">4</text>
<text x="239.4" y="107.7">14</text>
<text x="215.8" y="110.2">5</text>
<text x="215.8" y="112.8">6</text>
<text x="215.8" y="111">D1</text>
<text x="215.8" y="108.5">D0</text>
<text x="215.8" y="113.5">D2</text>
<text x="233.5" y="113.9">R/~{W}</text>
<text x="235.1" y="111.4">DS</text>
<text x="235.2" y="108.8">AS</text>
<text x="239.4" y="110.2">16</text>
<text x="239.4" y="112.8">15</text>
<text x="215.8" y="115.3">7</text>
<text x="215.8" y="117.9">8</text>
<text x="215.8" y="116.1">D3</text>
<text x="215.8" y="118.6">D4</text>
<text x="231.8" y="119">~{RESET}</text>
<text x="235.1" y="116.4">~{CS}</text>
<text x="239.4" y="115.3">13</text>
<text x="239.4" y="117.9">17</text>
<text x="440.6" y="116.6">1</text>
<text x="453.3" y="119.9">D6</text>
<text x="453.3" y="117.4">D7</text>
<text x="504.1" y="116.6">1</text>
<text x="516.8" y="117.4">D7</text>
<text x="516.8" y="119.9">D6</text>
<text x="215.2" y="122.9">10</text>
<text x="215.2" y="125.5">11</text>
<text x="215.8" y="120.4">9</text>
<text x="215.8" y="121.2">D5</text>
<text x="215.8" y="123.7">D6</text>
<text x="239.4" y="120.4">18</text>
<text x="434.6" y="122.4">IRQ2</text>
<text x="453.3" y="122.4">D5</text>
<text x="453.3" y="125">D4</text>
<text x="498.1" y="122.4">IRQ2</text>
<text x="516.8" y="122.4">D5</text>
<text x="516.8" y="125">D4</text>
<text x="215.8" y="126.2">D7</text>
<text x="453.3" y="130.1">D2</text>
<text x="453.3" y="127.5">D3</text>
<text x="516.8" y="130.1">D2</text>
<text x="516.8" y="127.5">D3</text>
<text x="434.6" y="135.1">IRQ8</text>
<text x="448.9" y="136.9">18</text>
<text x="453.3" y="135.1">D0</text>
<text x="453.3" y="132.6">D1</text>
<text x="498.1" y="135.1">IRQ8</text>
<text x="512.4" y="136.9">18</text>
<text x="516.8" y="135.1">D0</text>
<text x="516.8" y="132.6">D1</text>
<text x="452.8" y="140.2">AEN</text>
<text x="452.8" y="142.8">A19</text>
<text x="516.3" y="140.2">AEN</text>
<text x="516.3" y="142.8">A19</text>
<text x="440" y="149.6">27</text>
<text x="452.8" y="145.3">A18</text>
<text x="452.8" y="147.8">A17</text>
<text x="503.5" y="149.6">27</text>
<text x="516.3" y="145.3">A18</text>
<text x="516.3" y="147.8">A17</text>
<text x="71.1" y="154.2">A0</text>
<text x="103.5" y="154.2">NA0</text>
<text x="134" y="154.2">NA0</text>
<text x="452.8" y="150.4">A16</text>
<text x="452.8" y="152.9">A15</text>
<text x="452.8" y="155.5">A14</text>
<text x="516.3" y="155.5">A14</text>
<text x="516.3" y="152.9">A15</text>
<text x="516.3" y="150.4">A16</text>
<text x="76.1" y="158.5">5</text>
<text x="76.1" y="161">9</text>
<text x="100.3" y="158.5">6</text>
<text x="100.3" y="161">8</text>
<text x="134" y="159.3">NA0</text>
<text x="440" y="159.8">35</text>
<text x="452.8" y="158">A13</text>
<text x="452.8" y="160.5">A12</text>
<text x="503.5" y="159.8">35</text>
<text x="516.3" y="160.5">A12</text>
<text x="516.3" y="158">A13</text>
<text x="75.5" y="163.6">11</text>
<text x="434.6" y="165.6">IRQ7</text>
<text x="435" y="163.1">CLK</text>
<text x="452.8" y="163.1">A11</text>
<text x="452.8" y="165.6">A10</text>
<text x="498.1" y="165.6">IRQ7</text>
<text x="498.5" y="163.1">CLK</text>
<text x="516.3" y="165.6">A10</text>
<text x="516.3" y="163.1">A11</text>
<text x="434.6" y="168.2">IRQ6</text>
<text x="434.6" y="170.7">IRQ5</text>
<text x="434.6" y="173.2">IRQ4</text>
<text x="453.4" y="168.2">A9</text>
<text x="453.4" y="170.7">A8</text>
<text x="453.4" y="173.2">A7</text>
<text x="498.1" y="168.2">IRQ6</text>
<text x="498.1" y="170.7">IRQ5</text>
<text x="498.1" y="173.2">IRQ4</text>
<text x="516.9" y="168.2">A9</text>
<text x="516.9" y="170.7">A8</text>
<text x="516.9" y="173.2">A7</text>
<text x="434.6" y="175.8">IRQ3</text>
<text x="440" y="177.5">49</text>
<text x="453.4" y="178.3">A5</text>
<text x="453.4" y="175.8">A6</text>
<text x="498.1" y="175.8">IRQ3</text>
<text x="503.5" y="177.5">49</text>
<text x="516.9" y="175.8">A6</text>
<text x="516.9" y="178.3">A5</text>
<text x="435.7" y="180.9">TC</text>
<text x="453.4" y="180.9">A4</text>
<text x="453.4" y="183.4">A3</text>
<text x="453.4" y="185.9">A2</text>
<text x="499.2" y="180.9">TC</text>
<text x="516.9" y="180.9">A4</text>
<text x="516.9" y="183.4">A3</text>
<text x="516.9" y="185.9">A2</text>
<text x="434.9" y="188.5">OSC</text>
<text x="453.4" y="191">A0</text>
<text x="453.4" y="188.5">A1</text>
<text x="498.4" y="188.5">OSC</text>
<text x="516.9" y="188.5">A1</text>
<text x="516.9" y="191">A0</text>
<text x="71.1" y="207.5">A1</text>
<text x="133.9" y="207.5">ZN1</text>
<text x="163.8" y="209.3">6</text>
<text x="71.1" y="210.1">A2</text>
<text x="71.1" y="212.6">A3</text>
<text x="71.1" y="215.1">A7</text>
<text x="133.3" y="212.6">ZN12</text>
<text x="133.9" y="210.1">ZN2</text>
<text x="133.9" y="215.1">ZN3</text>
<text x="167.1" y="212.6">AS0</text>
<text x="71.1" y="220.2">A9</text>
<text x="71.1" y="217.7">A8</text>
<text x="134" y="220.2">NA0</text>
<text x="134" y="222.8">AS0</text>
<text x="139" y="224.5">13</text>
</g>
<g font-size="1.8" fill="#006464">
<text x="79.8" y="73.3">A0</text>
<text x="79.8" y="75.8">A1</text>
<text x="87.5" y="77.1">U2</text>
<text x="89.8" y="74.7" transform="rotate(-90 89.8 74.7)">VCC</text>
<text x="95.5" y="73.3">~{Y0}</text>
<text x="95.5" y="75.8">~{Y1}</text>
<text x="79.8" y="78.3">A2</text>
<text x="79.8" y="80.9">~{E0}</text>
<text x="79.8" y="83.4">~{E1}</text>
<text x="95.5" y="78.3">~{Y2}</text>
<text x="95.5" y="80.9">~{Y3}</text>
<text x="95.5" y="83.4">~{Y4}</text>
<text x="79.8" y="86">E2</text>
<text x="84" y="87.2">74HCT138</text>
<text x="95.5" y="86">~{Y5}</text>
<text x="95.5" y="88.5">~{Y6}</text>
<text x="252.7" y="84.7">R1</text>
<text x="89.8" y="91.7" transform="rotate(-90 89.8 91.7)">GND</text>
<text x="95.5" y="91">~{Y7}</text>
<text x="151.1" y="92.3">C2</text>
<text x="149.4" y="102.5">100nF</text>
<text x="219.5" y="108.8">AD0</text>
<text x="219.5" y="111.4">AD1</text>
<text x="219.5" y="113.9">AD2</text>
<text x="227.2" y="112.6">U1</text>
<text x="229.5" y="110.3" transform="rotate(-90 229.5 110.3)">VCC</text>
<text x="219.5" y="116.4">AD3</text>
<text x="219.5" y="119">AD4</text>
<text x="219.5" y="121.5">AD5</text>
<text x="219.5" y="124.1">AD6</text>
<text x="223.6" y="122.8">DS12C887</text>
<text x="233.5" y="124.1">SQW</text>
<text x="219.5" y="126.6">AD7</text>
<text x="229.5" y="127.3" transform="rotate(-90 229.5 127.3)">GND</text>
<text x="233.8" y="126.6">MOT</text>
<text x="442.5" y="148.2">J_IN</text>
<text x="503.5" y="147.1">25</text>
<text x="79.8" y="154.5">P1</text>
<text x="87.5" y="155.8">U6</text>
<text x="89.8" y="156" transform="rotate(-90 89.8 156)">VCC</text>
<text x="95.4" y="154.5">P2</text>
<text x="143.3" y="152">P1</text>
<text x="143.3" y="154.5">P2</text>
<text x="151" y="155.8">U5</text>
<text x="153.3" y="153.4" transform="rotate(-90 153.3 153.4)">VCC</text>
<text x="158.9" y="152">P3</text>
<text x="158.9" y="154.5">P6</text>
<text x="79.8" y="157.1">P3</text>
<text x="79.8" y="159.6">P5</text>
<text x="95.4" y="157.1">P4</text>
<text x="95.4" y="159.6">P6</text>
<text x="143.3" y="157.1">P4</text>
<text x="143.3" y="159.6">P5</text>
<text x="157.7" y="159.6">P11</text>
<text x="158.9" y="157.1">P8</text>
<text x="440" y="157.2">33</text>
<text x="441.5" y="158.3">ISA IN</text>
<text x="503.5" y="157.2">33</text>
<text x="504.1" y="158.3">ISA</text>
<text x="508.2" y="158.3">OUT</text>
<text x="79.8" y="162.2">P9</text>
<text x="79.8" y="164.7">P11</text>
<text x="79.8" y="167.2">P13</text>
<text x="84.6" y="166">74HCT04</text>
<text x="89.8" y="167.9" transform="rotate(-90 89.8 167.9)">GND</text>
<text x="94.2" y="164.7">P10</text>
<text x="94.2" y="167.2">P12</text>
<text x="95.4" y="162.2">P8</text>
<text x="143.3" y="162.2">P9</text>
<text x="143.3" y="164.7">P10</text>
<text x="143.3" y="167.2">P12</text>
<text x="148.1" y="166">74HCT32</text>
<text x="143.3" y="169.8">P13</text>
<text x="153.3" y="170.4" transform="rotate(-90 153.3 170.4)">GND</text>
<text x="227.3" y="171">C1</text>
<text x="225.6" y="181.2">100nF</text>
<text x="79.8" y="207.9">P2</text>
<text x="89.8" y="209.3" transform="rotate(-90 89.8 209.3)">VCC</text>
<text x="95.4" y="207.9">P1</text>
<text x="143.3" y="207.9">P1</text>
<text x="153.3" y="209.3" transform="rotate(-90 153.3 209.3)">VCC</text>
<text x="158.9" y="207.9">P3</text>
<text x="79.8" y="210.4">P3</text>
<text x="79.8" y="213">P5</text>
<text x="79.8" y="215.5">P6</text>
<text x="87.5" y="211.7">U3</text>
<text x="94.2" y="213">P10</text>
<text x="94.2" y="215.5">P13</text>
<text x="95.4" y="210.4">P4</text>
<text x="143.3" y="210.4">P2</text>
<text x="143.3" y="213">P4</text>
<text x="143.3" y="215.5">P5</text>
<text x="151" y="211.7">U4</text>
<text x="157.7" y="215.5">P11</text>
<text x="158.9" y="210.4">P6</text>
<text x="158.9" y="213">P8</text>
<text x="79.8" y="218">P8</text>
<text x="79.8" y="220.6">P9</text>
<text x="84.6" y="221.8">74HCT02</text>
<text x="143.3" y="218">P9</text>
<text x="143.3" y="220.6">P10</text>
<text x="148.1" y="221.8">74HCT08</text>
<text x="79.8" y="223.1">P11</text>
<text x="79.8" y="225.7">P12</text>
<text x="89.8" y="226.3" transform="rotate(-90 89.8 226.3)">GND</text>
<text x="143.3" y="223.1">P12</text>
<text x="143.3" y="225.7">P13</text>
<text x="153.3" y="226.3" transform="rotate(-90 153.3 226.3)">GND</text>
</g>
<g font-size="1.8" fill="#009600">
<text x="71.8" y="83.5">GND</text>
<text x="66.9" y="85.6">ADDR_ZERO</text>
<text x="101.4" y="90.7">~{RTC_SEL}</text>
<text x="89.9" y="99.7" transform="rotate(-90 89.9 99.7)">GND</text>
<text x="254.5" y="100.2" transform="rotate(-90 254.5 100.2)">RTC_IRQ_L</text>
<text x="153.4" y="103.5" transform="rotate(-90 153.4 103.5)">GND</text>
<text x="236.3" y="113.5">RTC_RW</text>
<text x="236.5" y="111">RTC_DS</text>
<text x="236.5" y="108.5">RTC_AS</text>
<text x="235" y="118.6">RTC_RST_L</text>
<text x="236" y="116.1">~{RTC_SEL}</text>
<text x="431.6" y="117.4">RESET_DRV</text>
<text x="495.1" y="117.4">RESET_DRV</text>
<text x="234.3" y="121.5">~{IRQ} RTC_IRQ_L</text>
<text x="433.2" y="125">~{IOCHCK}</text>
<text x="436.3" y="120.3">+5V</text>
<text x="496.7" y="125">~{IOCHCK}</text>
<text x="499.8" y="120.3">+5V</text>
<text x="239.4" y="126.7">GND</text>
<text x="434.2" y="127.5">DRQ2</text>
<text x="436.3" y="130.5">GND</text>
<text x="497.7" y="127.5">DRQ2</text>
<text x="499.8" y="130.5">GND</text>
<text x="229.6" y="135.2" transform="rotate(-90 229.6 135.2)">GND</text>
<text x="450.5" y="137.7">IOCHRDY</text>
<text x="514" y="137.7">IOCHRDY</text>
<text x="434" y="140.2">~{MEMW}</text>
<text x="434.1" y="142.8">~{MEMR}</text>
<text x="436.3" y="138.1">GND</text>
<text x="497.5" y="140.2">~{MEMW}</text>
<text x="497.6" y="142.8">~{MEMR}</text>
<text x="499.8" y="138.1">GND</text>
<text x="435.1" y="145.3">~{IOW}</text>
<text x="435.2" y="147.8">~{IOR}</text>
<text x="498.6" y="145.3">~{IOW}</text>
<text x="498.7" y="147.8">~{IOR} J_OUT</text>
<text x="134.2" y="151.6">~{IOR}</text>
<text x="165.2" y="154.2">RTC_RW</text>
<text x="165.3" y="151.6">RTC_DS</text>
<text x="433.7" y="155.5">~{DACK1}</text>
<text x="433.7" y="150.4">~{DACK3}</text>
<text x="434.2" y="152.9">DRQ3</text>
<text x="497.2" y="150.4">~{DACK3}</text>
<text x="497.2" y="155.5">~{DACK1}</text>
<text x="497.7" y="152.9">DRQ3</text>
<text x="67.1" y="161.8">RESET_DRV</text>
<text x="68.4" y="159.3">~{RTC_SEL}</text>
<text x="70.6" y="156.7">~{IOW}</text>
<text x="100.3" y="161.8">RTC_RST_L</text>
<text x="101.2" y="159.3">NRTCSEL</text>
<text x="102.9" y="156.7">NIOW</text>
<text x="134.1" y="156.7">~{IOW}</text>
<text x="432.5" y="160.5">~{REFRESH}</text>
<text x="434.2" y="158">DRQ1</text>
<text x="496" y="160.5">~{REFRESH}</text>
<text x="497.7" y="158">DRQ1</text>
<text x="67.5" y="164.3">RTC_IRQ_L</text>
<text x="103.1" y="164.3">IRQ8</text>
<text x="89.9" y="175.9" transform="rotate(-90 89.9 175.9)">GND</text>
<text x="153.4" y="178.4" transform="rotate(-90 153.4 178.4)">GND</text>
<text x="433.7" y="178.3">~{DACK2}</text>
<text x="497.2" y="178.3">~{DACK2}</text>
<text x="229.6" y="182.2" transform="rotate(-90 229.6 182.2)">GND</text>
<text x="434.5" y="183.4">BALE</text>
<text x="498" y="183.4">BALE</text>
<text x="436.3" y="186.4">+5V</text>
<text x="436.3" y="191.5">GND</text>
<text x="499.8" y="191.5">GND</text>
<text x="499.8" y="186.4">+5V</text>
<text x="103.4" y="207.5">ZN1</text>
<text x="166.3" y="207.5">ZN12</text>
<text x="103.4" y="212.6">ZN3</text>
<text x="103.4" y="210.1">ZN2</text>
<text x="163.4" y="210.1">ADDR_ZERO</text>
<text x="165.4" y="215.1">RTC_AS</text>
<text x="133.4" y="217.7">NIOW</text>
<text x="131.7" y="225.3">NRTCSEL</text>
<text x="89.9" y="234.3" transform="rotate(-90 89.9 234.3)">GND</text>
<text x="153.4" y="234.3" transform="rotate(-90 153.4 234.3)">GND</text>
</g>
</svg>
